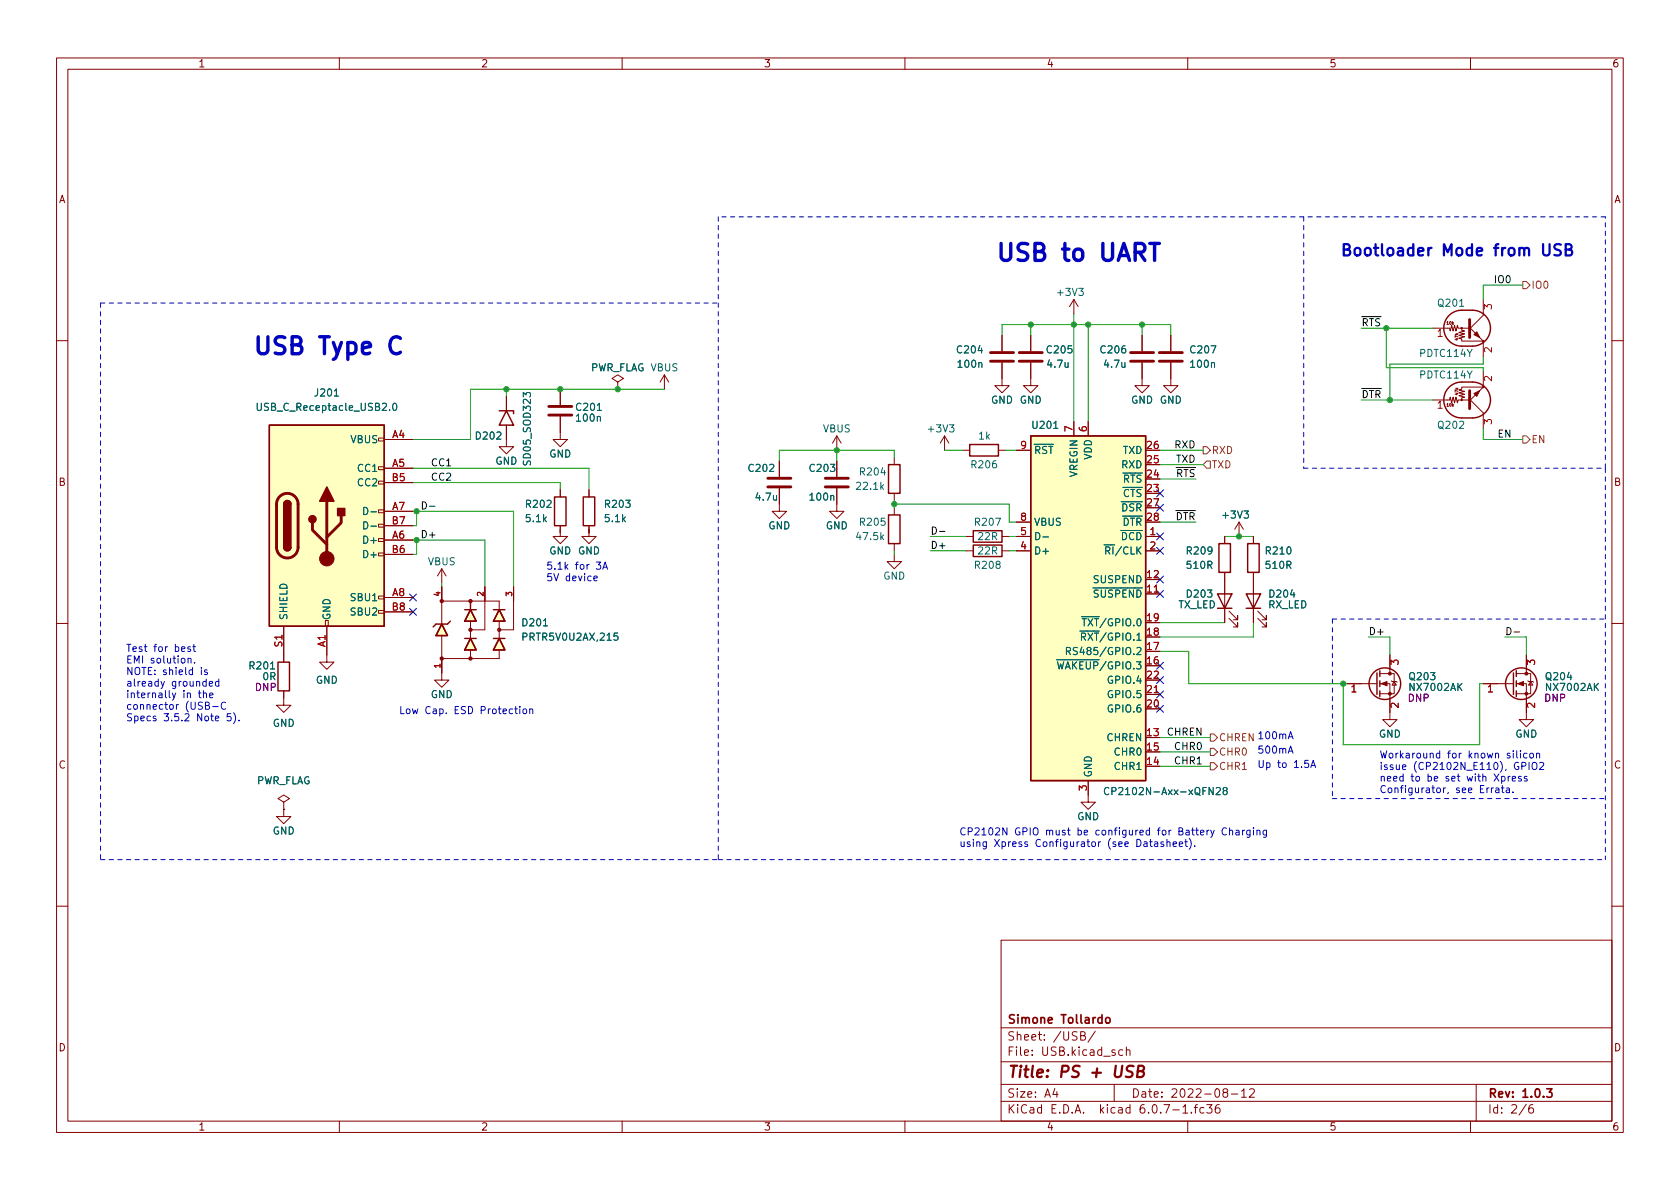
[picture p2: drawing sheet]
<svg xmlns="http://www.w3.org/2000/svg" width="297mm" height="210mm" viewBox="0 0 297 210" stroke-linecap="round" stroke-linejoin="round" font-family="sans-serif">
<g fill="none" stroke="#840000" stroke-width=".18">
<path d="M10 10.2h277v190.1h-277zM12 12.2h273v186.1h-273zM60 10.2v2M110 10.2v2M160 10.2v2M210 10.2v2M260 10.2v2M177.2 59.3v2.8M182.2 59.3v2.8M189.9 53l-.8 1.2M189.9 53v2.5M189.9 53l.7 1.2"/>
<path d="M201.9 59.3v2.8M207 59.3v2.8M253.4 58h2.9l.1 .5 .3-1 .2 1 .3-1 .2 1 .3-1 .1 .5h1.9M259.7 57.8l2.6 2.5h-3.9v-.4l-.5-.1 1.1-.2-1.1-.3 1.1-.3-1.1-.2 1.1-.3-.6-.1v-.4M262.3 53v2.7l-2.6 2.6M10 60.2h2M66.9 77.5h1v.5h-1zM67.9 77.7h5.1M89.5 75.2v3.8h1.3l-1.3 1.3-1.2-1.3h1.2M89.5 70.1v2.5M99.1 73.7v4h1.2l-1.2 1.3-1.3-1.3h1.3M99.1 68.8v2.8"/>
<path d="M109.2 67.6l1-.7-1-.6-1 .6 1 .7v1.2M109.2 68.8h.1M117.5 66.3l-.8 1.3M117.5 66.3v2.5M117.5 66.3l.7 1.3M148 77.1v2.5M148 77.1l-.8 1.3M148 77.1l.7 1.3M167 77.1l-.8 1.3M167 77.1v2.5M167 77.1l.8 1.3M170.2 79.6h1.2"/>
<path d="M176.5 79.6h1.3M177.2 64.1v4.1h-1.3l1.3 1.3 1.2-1.3h-1.2M179.7 79.6h2.5M182.2 64.1v4.1h-1.2l1.2 1.3 1.3-1.3h-1.3M189.9 74.5v2.6M192.4 74.5v2.6M201.9 64.1v4.1h1.3l-1.3 1.3-1.2-1.3h1.2M207 64.1v4.1h1.3l-1.3 1.3-1.3-1.3h1.3M253.4 70.7h2.9l.1-.5 .3 1 .2-1 .3 1 .2-1 .3 1 .1-.5h1.9M258.4 70.7v-.3l.6-.2-1.1-.2 1.1-.3-1.1-.2 1.1-.3-1.1-.2 .5-.2v-.4h3.9l-2.6 2.6M259.7 70.5l2.6 2.5v2.8M262.3 60.6v2.5"/>
<path d="M262.3 65.7v2.5M285 60.2h2M66.9 97.8h1v.5h-1zM66.9 95.2h1v.6h-1zM66.9 92.7h1v.5h-1zM66.9 90.2h1v.5h-1zM66.9 85.1h1v.5h-1zM66.9 82.5h1v.6h-1zM67.9 82.8h5.1M67.9 95.5h5.1M67.9 90.4h5.1M67.9 85.3h5.1"/>
<path d="M67.9 98h5.1M67.9 93h5.1M99.1 93.6v1.3h1.2l-1.2 1.2-1.3-1.2h1.3M99.1 86.6v1.3M99.1 93v1.2M104.1 93.6v1.3h1.3l-1.3 1.2-1.2-1.2h1.2M104.1 86.6v1.3M104.1 93v1.2M137.8 86.4v4h1.3l-1.3 1.3-1.3-1.3h1.3M137.8 81.5v2.8M148 86.4v4h1.2l-1.2 1.3-1.3-1.3h1.3M148 81.5v2.8"/>
<path d="M158.1 98v1.3h1.3l-1.3 1.3-1.3-1.3h1.3M158.1 80.9v1.3M158.1 87.2v1.3M158.1 89.8v1.3M158.1 96.1v1.3M170.8 97.4h1.3M170.8 94.9h1.3M177.2 97.4h1.2M177.2 94.9h1.2M179.7 97.4h2.5M179.7 94.9h2.5M179.7 92.3h2.5"/>
<path d="M202.6 97.4h2.5M202.6 94.9h2.5M216.5 94.9v1.2M219.1 92.3l-.8 1.3M219.1 92.3v2.6M219.1 92.3l.7 1.3M221.6 94.9v1.2M10 110.2h2M50.2 110.7v6.4M57.5 109.7h.5v1h-.5zM57.8 110.7v6.4h1.3l-1.3 1.3-1.3-1.3h1.3M66.9 107.9h1v.6h-1z"/>
<path d="M66.9 105.4h1v.5h-1zM67.9 105.7h5.1M67.9 108.2h5.1M78.1 112.4v7.9h1.3l-1.3 1.2-1.3-1.2h1.3M78.1 100.6v2.5M78.1 103.8v6.6M78.1 106.3h10.2v1.5M78.1 100.6l-.8 1.2M78.1 100.6l.8 1.2M83.2 109.8v3.1M83.2 114.9v1.6M85.7 103.8v7.6h-2.5"/>
<path d="M88.3 114.9v1.6h-10.2M88.3 109.8v3.1M90.8 103.8v7.6h-2.5M202.6 105h2.5M216.5 101.2v8.9M217.3 109.3l1.5 1.6v-.8v.8h-.7M217.3 108.1l1.5 1.5v-.8v.8h-.7M221.6 101.2v8.9M222.4 109.3l1.5 1.6v-.8v.8h-.8M222.4 108.1l1.5 1.5v-.8v.8h-.8M244 119.1h2.5v3.6h-2.5M245.7 115.8v3.3"/>
<path d="M268.1 119.1h2.5v3.6h-2.5M269.9 115.8v3.3M285 110.2h2M50.2 122.2v2.5h1.2l-1.2 1.3-1.3-1.3h1.3M192.4 138v3.9h1.3l-1.3 1.2-1.3-1.2h1.3M202.6 122.8h2.5M238.1 120.9h5.4M244 120.9h1.7v6.3h1.3l-1.3 1.3-1.2-1.3h1.2M246 120.4l.1 .1h.8l.1 .1M246.5 120.5l.4 .7h-.8zM262.3 120.9h5.3M268.1 120.9h1.8v6.3h1.2l-1.2 1.3-1.3-1.3h1.3"/>
<path d="M270.1 120.4l.2 .1h.7l.1 .1M270.6 120.5l.4 .7h-.7zM50.2 143.1v1.3h1.2l-1.2 1.3-1.3-1.3h1.3M50.2 141.9l1-.7-1-.6-1.1 .6 1.1 .7v1.2M50.2 143.1h.1M10 160.2h2M177 166.3h108v32h-108zM285 160.2h2M60 198.3v2M110 198.3v2M160 198.3v2M177 194.8h108"/>
<path d="M177 191.8h108M177 187.8h108M177 181.8h108M186.5 192.5l-.4 1h1M186.9 193v1M191.1 183.1h.5l.2-.1 .1-.3-.2-.2-.6-.1v1.5h.5l.3-.3a.39 .39 0 0 0-.3-.5M193.6 182.4l-1.2 1.9M197 191.8v3M198.5 185.7l-.4-.1-.3 .3v.4l.1 .3h.6M199.1 185.8l.3-.2 .3 .1 .1 .9M199.1 185.1v1.5M209.1 195.8l.5-.5v1.5"/>
<path d="M209.1 196.8h.9M210 198.3v2M210.6 196.7v.1M211.1 195.8h.6M211.7 195.3l-.3 .2v1.3M212.9 195.9l-.5-.1-.3 .3v.4l.2 .3h.6M213.4 195.3h.9l-.5 .6 .4 .1v.7l-.2 .1h-.4l-.2-.1M215.6 195.3a.59 .59 0 0 0-.7 .7v.5l.1 .3h.4l.2-.1 .1-.5-.1-.2-.5-.1-.2 .3M216.5 193.2l-.3-.3 .1-.2 .2-.2 .4 .1 .2 .2-.1 .2-.6 .2-.2 .3 .1 .4 .2 .1h.4l.2-.3-.1-.4-.2-.1M217.7 193.5h1.2M219.5 193l.4-.5v1.5M219.5 194h.9"/>
<path d="M220.9 192.7l.6-.2 .2 .2 .1 .3-.9 1h.9M260 198.3v2M261 191.8v6.5M269.9 195.3l-1.3 1.9M271 195.3a.6 .6 0 0 0-.7 .7v.5l.1 .3h.5l.2-.1 .1-.5-.2-.2-.4-.1-.3 .3"/>
<circle cx="258.4" cy="58" r=".13"/>
<circle cx="258.4" cy="70.7" r=".13"/>
<circle cx="262.3" cy="68.4" r=".13"/>
<circle cx="262.3" cy="60.3" r=".13"/>
</g>
<path d="M195.6 180.1l.2-.2 .4 .2 .1 .5-.2 .3h-.3l-.2-.1zM273.5 192.5h.9l-.5 .6 .4 .1v.7l-.2 .1h-.4l-.2-.1" fill="none" stroke="#840000" stroke-width=".3"/>
<path d="M200.4 188.6a.85 .85 0 0 0-1 .1 .45 .45 0 0 0 .1 .7l.4 .1a.49 .49 0 0 1 .4 .5 .49 .49 0 0 1-.5 .5l-.8-.1M201.2 189.4l.8-.1a.46 .46 0 0 0 .3-.4 .46 .46 0 0 0-.3-.4h-.7l-.3 2h.8a.53 .53 0 0 0 .4-.5 .53 .53 0 0 0-.4-.6" fill="none" stroke="#840000" stroke-width=".4"/>
<g fill="none" stroke="#840000" stroke-width=".51">
<path d="M97 73.4h4.1M97 71.9h4.1M175.1 63.9h4.1M175.1 62.4h4.1M180.2 63.9h4.1M180.2 62.4h4.1M199.9 63.9h4.1M199.9 62.4h4.1M205 63.9h4M205 62.4h4M49.5 87.8a1.91 1.91 0 0 1 2-.4 1.91 1.91 0 0 1 1.2 1.7v7.7a1.91 1.91 0 0 1-1.9 1.9 1.91 1.91 0 0 1-1.9-1.9v-7.8l.2-.7zM55.2 92.5v1.2l2.6 2.6"/>
<path d="M57.8 88.6v10.2M60.3 91.2v1.3l-2.5 2.5M135.8 86.1h4M135.8 84.6h4M145.9 86.1h4.1M145.9 84.6h4.1"/>
</g>
<g fill="none" stroke="#840000" stroke-width=".25">
<path d="M47.6 75.2h20.3v35.5h-20.3zM88.3 72.6h2.5v.5M89.5 72.6l1.3 2.6h-2.5zM171.4 78.6h5.1v2h-5.1zM182.2 77.1h20.4v60.9h-20.4zM258.4 67.6a3.2 3.2 0 0 0-3.1 3.1 3.2 3.2 0 0 0 3.1 3.2h1.9a3.2 3.2 0 0 0 3.2-3.2 3.2 3.2 0 0 0-3.1-3.1M258.4 61.2a3.2 3.2 0 0 1-3.1-3.2 3.2 3.2 0 0 1 3.1-3.1h1.9a3.2 3.2 0 0 1 3.2 3.1 3.2 3.2 0 0 1-3.1 3.2M50.2 96.8a.64 .64 0 0 0 .6 .6 .64 .64 0 0 0 .6-.6M50.2 89.1a.64 .64 0 0 1 .6-.6 .64 .64 0 0 1 .6 .6M98 87.9h2.1v5.1h-2.1zM103.1 87.9h2.1v5.1h-2.1zM157.1 82.2h2v5h-2z"/>
<path d="M157.1 91.1h2v5h-2zM172.1 96.4h5.1v2h-5.1zM172.1 93.8h5.1v2.1h-5.1zM215.5 96.1h2.1v5.1h-2.1zM220.6 96.1h2v5.1h-2zM49.1 117.1h2.1v5.1h-2.1zM78.1 110.4l1 2h-2zM79.6 109.8l-.5 .6h-2l-.5 .5M82.2 112.9h2M82.2 107.8h2M83.2 112.9l1 2h-2zM83.2 107.8l1 2h-2z"/>
<path d="M83.2 106.3v1.5M87.2 112.9h2.1M87.2 107.8h2.1M88.3 112.9l1 2h-2.1zM88.3 107.8l1 2h-2.1zM215.3 105h2.5l-1.3 2.6zM215.3 107.6h2.5M220.3 105h2.6l-1.3 2.6zM220.3 107.6h2.6M243.5 119v3.8M244 118.6v1M267.6 119v3.8"/>
<path d="M268.1 118.6v1M244 120.4v1M244 122.2v1M268.1 120.4v1M268.1 122.2v1"/>
<circle cx="78.1" cy="116.5" r=".25"/>
<circle cx="78.1" cy="106.3" r=".25"/>
<circle cx="83.2" cy="106.3" r=".25"/>
<circle cx="83.2" cy="111.4" r=".25"/>
<circle cx="83.2" cy="116.5" r=".25"/>
<circle cx="88.3" cy="111.4" r=".25"/>
<circle cx="244.9" cy="120.9" r="2.79"/>
<circle cx="269" cy="120.9" r="2.79"/>
</g>
<g fill="#840000" stroke="#840000" stroke-width=".51">
<path d="M259.8 69.1v3.2z"/>
<path d="M259.8 56.5v3.2z"/>
</g>
<g fill="#840000" stroke="#840000" stroke-width=".18">
<path d="M260.6 69.6l1-.5-.5 1z"/>
<path d="M260.6 59.2l.5-.5 .5 1z"/>
<path d="M244.2 120.9l1-.4v.8z"/>
<path d="M268.4 120.9l1-.4v.8z"/>
<circle cx="245.7" cy="122.7" r=".25"/>
<circle cx="245.7" cy="119.1" r=".25"/>
<circle cx="269.9" cy="122.7" r=".25"/>
<circle cx="269.9" cy="119.1" r=".25"/>
<circle cx="57.8" cy="98.8" r="1.27"/>
</g>
<g fill="#ffffc2" stroke="#ffffc2" stroke-width=".18">
<path d="M182.2 77.1h20.4v60.9h-20.4z"/>
<path d="M47.6 75.2h20.3v35.5h-20.3z"/>
<path d="M78.1 110.4l1 2h-2z"/>
<path d="M83.2 112.9l1 2h-2z"/>
<path d="M83.2 107.8l1 2h-2z"/>
<path d="M88.3 112.9l1 2h-2.1z"/>
<path d="M88.3 107.8l1 2h-2.1z"/>
</g>
<g fill="none" stroke="#006464" stroke-width=".18">
<path d="M45.5 71.3v1l.2 .3h.3l.2-.3v-1M69.5 71.4l.2-.1a.68 .68 0 0 1 .5 .6 .68 .68 0 0 1-.5 .7l-.2-.1-.1-.4zM115.1 64.3l.5 1.3 .4-1.3M116.4 64.9h.6l.1-.2-.1-.3-.6-.1v1.3h.5l.2-.1v-.3l-.3-.3M117.7 64.3v1.1l.2 .2h.3l.2-.2v-1.1M119.7 64.4l-.5-.1-.2 .1v.4l.6 .2 .1 .4-.3 .2-.4-.1M64.3 89.7a.64 .64 0 0 1 .7 .7 .64 .64 0 0 1-.7 .6zM64.3 92.3a.64 .64 0 0 1 .7 .6 .64 .64 0 0 1-.7 .6zM184.4 95h1M188.6 115.2l.6-.1 .1-.2-.1-.3-.6-.1v1.3M188.9 115.2l.4 .6M190.5 114.5h-.5l-.2 .1v.4l.6 .2 .1 .3-.3 .3-.4-.1"/>
<path d="M196.1 139.4a.6 .6 0 0 0-.9 .4 .6 .6 0 0 0 .6 .7l.3-.1M215 139.4l.5-.1 .3 .3-.8 .9h.8M216.5 139.8l-.2-.2v-.2l.2-.1h.4l.1 .2-.1 .2-.5 .2-.1 .1v.3l.2 .2h.2l.3-.2-.1-.4-.2-.1"/>
</g>
<g fill="#840000" stroke="#840000" stroke-width=".25">
<path d="M50.2 96.8h1.2a.64 .64 0 0 1-.6 .6 .64 .64 0 0 1-.6-.6z"/>
<path d="M50.2 89.1h1.2v7.7h-1.2z"/>
<path d="M50.4 88.7a.64 .64 0 0 1 .6-.1 .64 .64 0 0 1 .4 .5h-1.2z"/>
<path d="M57.8 86.1l1.3 2.5h-2.6z"/>
<path d="M59.7 89.9h1.3v1.3h-1.3z"/>
<circle cx="55.2" cy="91.8" r=".63"/>
</g>
<path d="M269.2 49.8h.7l.6 .6-.6 .6h-.7zM212.7 79h.7l.6 .6-.6 .7h-.7zM269.2 77.1h.7l.6 .6-.6 .7h-.7zM213.4 81.5h.6v1.3h-.6l-.7-.6zM214 132.3h.6l.7 .7-.7 .6h-.6zM214 134.9h.6l.7 .6-.7 .6h-.6zM214 129.8h.6l.7 .6-.7 .7h-.6z" fill="none" stroke="#725600" stroke-width=".18"/>
<path d="M74.7 88.7a.64 .64 0 0 1 .7 .7 .64 .64 0 0 1-.7 .6zM75.9 89.5h1M164.8 93.2a.64 .64 0 0 1 .8 .6 .64 .64 0 0 1-.8 .7zM166.1 94h1M266.4 111a.64 .64 0 0 1 .8 .6 .64 .64 0 0 1-.8 .6zM267.7 111.7h1" fill="none" stroke="#0f0f0f" stroke-width=".18"/>
<g fill="none" stroke="#0000c2" stroke-width=".18">
<path d="M105.4 99.4h.8l-.4 .5 .4 .1v.5l-.2 .2-.6-.2M32.1 114.8l.6-.1-.1-.3h-.3l-.2 .1 .1 .6h.4M33.2 116.5l.2-.1 .3 .1 .1 .8M33.2 116.4v.9M33.7 114.4h-.3l-.2 .1v.2l.5 .1v.3h-.5M34.1 114.4h.5M34.3 113.9v1.1l.3 .2M34.4 117.1v.2M35.6 118v.1M35.6 118.4v.9M36.6 118.5l-.3-.1-.1 .2v.2l.4 .1v.3h-.4M105 102.3l.6-.1-.1-.3h-.3l-.2 .1 .1 .6h.4"/>
<path d="M106.6 100.7l.4-1.3 .4 1.3M106.7 100.3h.6M35.1 122.5h.4M35.2 122.1v1.1l.3 .2M36 122.7l.2-.2 .3 .1v.8M36 122.1v1.3M37 120.9l.6-.1-.1-.2-.3-.1-.2 .2 .1 .6h.4M37.1 123l.6-.2-.1-.2-.4-.1-.1 .2v.6h.5M37.6 124.9h1M38.7 120.6l-.4-.1-.2 .2 .1 .6h.5M38.7 120.1v1.2M39.9 124.3a.6 .6 0 0 0-.8 .4 .6 .6 0 0 0 .6 .7l.2-.1"/>
<path d="M40.8 126.2h-.6l-.1 .6 .2-.1h.4l.2 .2-.1 .5-.2 .1-.5-.1M41.3 126a1.46 1.46 0 0 1 0 2M42.3 127.4v.1M91 125.4h.5M91.2 124.9v1.1l.3 .2M91.9 124.9v.2M91.9 125.4v.8M92.5 125.5l.2-.1 .4 .1v.5l-.1 .1-.3 .1-.2-.1zM93.7 125.5l.1-.1h.3l.1 .8M93.7 125.4v.8M227.8 130.6l.4-1.2 .4 1.2M227.8 133.2l.4-1.3 .4 1.3"/>
<path d="M227.9 130.3h.6M227.9 132.8h.6M231.3 134.5h-.6v.6l.2-.2 .4 .1 .1 .2-.1 .4-.1 .1-.5-.1M231.8 135.7l.4-1.2 .4 1.2M231.9 135.4h.6M263.7 139.3v.9M264.1 139.3l-.4 .3M264.5 139.4h.5v.8M265 139.6l-.4 .1-.2 .2 .2 .3 .4-.1M265.4 139.3h.5M265.5 137.3h.4l.2 .2-.1 .6h-.5M265.5 137.3v1.3"/>
<path d="M265.6 138.9v1.1l.3 .2M266.4 139.4h.4l.1 .8M266.7 137.3v.8M266.9 139.6l-.4 .1-.2 .2 .2 .3 .4-.1M267 137.3l-.3 .2M267.4 137.7l.6-.1-.1-.3h-.3l-.2 .2v.6h.5M267.6 132.8v.1M267.6 133.2v.8M268.2 132.8v1.1l.1 .1M268.8 132.8v.1M268.8 133.2v.8M269 137.3h-.3l-.2 .2v.1l.5 .2v.3h-.5"/>
<path d="M269.1 135.5l.6-.1 .1-.2-.1-.3-.6-.1v1.3M270 133.3l-.4-.1-.2 .2 .1 .6h.5M270 137.3h-.3l-.2 .2 .1 .1 .4 .2v.3h-.5M270.3 134.8v1.3M270.5 133.3l.2-.1 .4 .1v.5l-.1 .2h-.3l-.2-.1zM271.1 134.9l.1-.1a.43 .43 0 0 1 .5 .4v.5a.42 .42 0 0 1-.4 .4 .42 .42 0 0 1-.4-.4v-.5zM271.7 133.3l.2-.1 .3 .1v.7M271.7 133.2v.8M272.2 134.9l.5-.1 .2 .4-.7 .9h.7M204.2 148.9h.4l.1 .8M204.7 149.2h-.4l-.2 .2 .2 .3 .4-.1M205.7 148.9h-.3l-.2 .1 .1 .2 .4 .1v.3h-.5"/>
<path d="M206.3 149l.2-.1h.3l.1 .8M206.3 148.4v1.3M207.4 149.3l.6-.1v-.3h-.4l-.2 .1 .1 .6h.5M208.5 149.3l.6-.1v-.3h-.4l-.2 .1 .1 .6h.5M209.5 148.9h.5M209.7 148.4v1.1l.3 .2M210.3 148.2a1.46 1.46 0 0 1 0 2M211.2 149.6v.1M214.7 146.8l-.4 1.2-.2 .1M216.9 146.5a.6 .6 0 0 0-.9 .4 .6 .6 0 0 0 .6 .8l.3-.2M217.4 146.9l.2-.1 .3 .1v.8M217.4 146.4v1.3"/>
<path d="M218.5 146.9h.5l.1 .8M219.1 147.1l-.4 .1-.2 .2 .2 .3 .4-.1M219.7 146.8v.9M220.1 146.8l-.4 .2M221 146.8v1l-.2 .3-.3-.1M221 146.9l-.3-.1-.3 .2 .1 .6h.5M221.6 146.4v.1M221.6 146.8v.9M222.2 146.9l.2-.1 .3 .1 .1 .8M222.2 146.8v.9M223.9 146.8v1l-.2 .3-.3-.1M223.9 146.9l-.3-.1-.3 .2 .1 .6h.5"/>
<path d="M267.5 140.1v.1"/>
</g>
<path d="M45.7 59.6v2.4l.1 .3 .4 .3h.6l.3-.2 .3-.4v-2.4M203.3 43h1.7M204.1 43v3" fill="none" stroke="#0000c2" stroke-width=".6"/>
<path d="M276 43.3l-.3-.1-.7 .1a.48 .48 0 0 0-.2 .5 .48 .48 0 0 0 .4 .3 .73 .73 0 0 1 .8 .5 .51 .51 0 0 1-.4 .6l-.8-.1M276.8 44.1h.7a.49 .49 0 0 0 .4-.5 .49 .49 0 0 0-.4-.4h-.7v2h.8a.53 .53 0 0 0 .4-.6 .53 .53 0 0 0-.5-.5" fill="none" stroke="#0000c2" stroke-width=".4"/>
<g fill="none" stroke="#0000c2" stroke-width=".18" stroke-dasharray=".8 .8">
<path d="M127 38.3v113.7M230.5 38.3v44.5M283.8 38.3h-156.8M17.8 53.6h109.2M17.8 53.6v98.4M230.5 82.8h53.3M283.8 82.8v-44.5M283.8 82.8v69.2M235.6 109.5v31.7M235.6 109.5h48.2M17.8 152h109.2M127 152h156.8"/>
<path d="M235.6 141.2h48.2"/>
</g>
<g fill="none" stroke="#009600" stroke-width=".18">
<path d="M177.2 59.3v-1.9h29.8v1.9M182.2 57.4v1.9M189.9 55.5v19M192.4 57.4v17.1M201.9 57.4v1.9M240.7 58h12.7M245.1 58v7h17.2v.7M269.2 50.4h-6.9v2.6M89.5 68.8v1.3M117.5 68.8h-34.3v8.9h-10.2M148 79.6v1.9M167 79.6h3.2"/>
<path d="M177.8 79.6h1.9M205.1 79.6h7.6M240.7 70.7h12.7M262.3 63.1v1.3h-16.6v6.3M262.3 75.8v1.9h6.9M73 82.8h31.1v3.8M73 85.3h26.1v1.3M73 90.4h17.8v13.4M73 95.5h12.7v8.3M73.7 90.4v2.6h-.7M73.7 95.5v2.5h-.7M99.1 93.6v.6"/>
<path d="M104.1 93.6v.6M158.1 80.9v-1.3h-20.3v1.9M158.1 89.1h20.3v3.2h1.3M158.1 88.5v1.3M158.1 97.4v.6M164.5 94.9h6.3M164.5 97.4h6.3M178.4 94.9h1.3M178.4 97.4h1.3M205.1 84.7h6.4M205.1 92.3h6.4M205.1 82.2h7.6"/>
<path d="M216.5 94.9h5.1M78.1 103.1v.7M205.1 115.2h5.1v5.7h27.9M205.1 110.1h11.4M221.6 110.1v2.5h-16.5M241.9 112.6h3.8v3.2M266.1 112.6h3.8v3.2M205.1 133h8.9M205.1 130.4h8.9M205.1 135.5h8.9M237.5 120.9v10.8h24.1v-10.8h.7"/>
</g>
<g fill="none" stroke="#000084" stroke-width=".18">
<path d="M204.5 89.2l1.2 1.2M204.5 86.6l1.2 1.3M204.5 94.3l1.2 1.2M204.5 96.8l1.2 1.2M205.7 89.2l-1.2 1.2M205.7 86.6l-1.2 1.3M205.7 94.3l-1.2 1.2M205.7 96.8l-1.2 1.2M72.4 107.6l1.2 1.2M72.4 105l1.2 1.3M73.6 107.6l-1.2 1.2M73.6 105l-1.2 1.3"/>
<path d="M204.5 117.1l1.2 1.2M204.5 101.9l1.2 1.2M204.5 119.7l1.2 1.2M204.5 104.4l1.2 1.2M205.7 117.1l-1.2 1.2M205.7 101.9l-1.2 1.2M205.7 119.7l-1.2 1.2M205.7 104.4l-1.2 1.2M204.5 122.2l1.2 1.2M204.5 124.7l1.2 1.3M205.7 122.2l-1.2 1.2M205.7 124.7l-1.2 1.3"/>
</g>
<g fill="#009600" stroke="#009600" stroke-width=".18">
<circle cx="189.9" cy="57.4" r=".46"/>
<circle cx="192.4" cy="57.4" r=".46"/>
<circle cx="219.1" cy="94.9" r=".46"/>
<circle cx="201.9" cy="57.4" r=".46"/>
<circle cx="237.5" cy="120.9" r=".46"/>
<circle cx="148" cy="79.6" r=".46"/>
<circle cx="158.1" cy="89.1" r=".46"/>
<circle cx="109.2" cy="68.8" r=".46"/>
<circle cx="99.1" cy="68.8" r=".46"/>
<circle cx="89.5" cy="68.8" r=".46"/>
<circle cx="182.2" cy="57.4" r=".46"/>
<circle cx="73.7" cy="90.4" r=".46"/>
<circle cx="73.7" cy="95.5" r=".46"/>
</g>
<g font-size="4.2" fill="#0000c2">
<text x="175.9" y="46.2">USB to UART</text>
<text x="47.8" y="62.7">USB Type C</text>
</g>
<text font-size="2.8" fill="#0000c2" x="236.9" y="45.3">Bootloader Mode from USB</text>
<text font-size="2.8" fill="#840000" x="178" y="190.6">Title: PS + USB</text>
<g font-size="2.1" fill="#840000">
<text x="178" y="184">Sheet: /USB/</text>
<text x="178" y="181">Simone Tollardo</text>
<text x="178" y="186.7">File: USB.kicad_sch</text>
<text x="178" y="196.9">KiCad E.D.A. kicad 6.0.7-1.fc36</text>
<text x="178" y="194.1">Size: A4</text>
<text x="200" y="194.1">Date: 2022-08-12</text>
<text x="263" y="194.1">Rev: 1.0.3</text>
<text x="263" y="196.9">Id: 2/6</text>
</g>
<g font-size="1.8" fill="#840000">
<text x="35" y="11.9">1</text>
<text x="85" y="11.9">2</text>
<text x="135" y="11.9">3</text>
<text x="185" y="11.9">4</text>
<text x="235" y="11.9">5</text>
<text x="285" y="11.9">6</text>
<text x="10.3" y="35.9">A</text>
<text x="285.3" y="35.9">A</text>
<text x="10.3" y="85.9">B</text>
<text x="285.3" y="85.9">B</text>
<text x="10.3" y="135.9">C</text>
<text x="285.3" y="135.9">C</text>
<text x="10.3" y="185.9">D</text>
<text x="285.3" y="185.9">D</text>
<text x="35" y="199.9">1</text>
<text x="85" y="199.9">2</text>
<text x="135" y="199.9">3</text>
<text x="185" y="199.9">4</text>
<text x="235" y="199.9">5</text>
<text x="285" y="199.9">6</text>
</g>
<g font-size="1.8" fill="#006464">
<text x="187.1" y="52.3">+3V3</text>
<text x="254.4" y="54.2">Q201</text>
<text x="104.3" y="65.7">PWR_FLAG</text>
<text x="169.3" y="62.5">C204</text>
<text x="169.5" y="65">100n</text>
<text x="185.2" y="62.5">C205</text>
<text x="185.3" y="65">4.7u</text>
<text x="194.7" y="62.5">C206</text>
<text x="195.3" y="65">4.7u</text>
<text x="210.6" y="62.5">C207</text>
<text x="210.6" y="65">100n</text>
<text x="251.2" y="63.1">PDTC114Y</text>
<text x="55.8" y="70.1">J201</text>
<text x="175.2" y="71.4">GND GND</text>
<text x="200" y="71.4">GND GND</text>
<text x="251.2" y="66.9">PDTC114Y</text>
<text x="46" y="72.6">USB_C_Receptacle_USB2.0</text>
<text x="84.3" y="77.7">D202</text>
<text x="102" y="72.6">C201</text>
<text x="102.1" y="74.5">100n</text>
<text x="145.5" y="76.4">VBUS</text>
<text x="164.3" y="76.4">+3V3</text>
<text x="173.1" y="77.7">1k</text>
<text x="182.7" y="75.8">U201</text>
<text x="254.4" y="75.8">Q202</text>
<text x="62" y="78.4">VBUS</text>
<text x="63.4" y="83.4">CC1</text>
<text x="87.6" y="82.2">GND</text>
<text x="93.9" y="81.9" transform="rotate(-90 93.9 81.9)">SD05_SOD323</text>
<text x="97.1" y="80.9">GND</text>
<text x="132.5" y="83.4">C202</text>
<text x="143.3" y="83.4">C203</text>
<text x="171.9" y="82.8">R206</text>
<text x="182.8" y="80.3">~{RST}</text>
<text x="193" y="81.3" transform="rotate(-90 193 81.3)">VDD</text>
<text x="198.3" y="82.8">RXD</text>
<text x="198.5" y="80.3">TXD</text>
<text x="63.4" y="86">CC2</text>
<text x="93.1" y="89.8">R202</text>
<text x="107.1" y="89.8">R203</text>
<text x="133.7" y="88.5">4.7u</text>
<text x="143.3" y="88.5">100n</text>
<text x="151.6" y="86.6">22.1k</text>
<text x="152.2" y="84.1">R204</text>
<text x="190.5" y="84.4" transform="rotate(-90 190.5 84.4)">VREGIN</text>
<text x="197.1" y="87.9">~{CTS}</text>
<text x="197.1" y="85.3">~{RTS}</text>
<text x="65.1" y="91.1">D-</text>
<text x="65.1" y="93.6">D-</text>
<text x="93.1" y="92.3">5.1k</text>
<text x="107.1" y="92.3">5.1k</text>
<text x="135.8" y="93.6">GND</text>
<text x="146" y="93.6">GND</text>
<text x="151.6" y="95.5">47.5k</text>
<text x="152.2" y="93">R205</text>
<text x="172.5" y="93">R207</text>
<text x="173" y="95.5">22R</text>
<text x="182.8" y="95.5">D-</text>
<text x="182.8" y="93">VBUS</text>
<text x="196.8" y="95.5">~{DCD}</text>
<text x="196.9" y="90.4">~{DSR}</text>
<text x="197" y="93">~{DTR}</text>
<text x="216.4" y="91.7">+3V3</text>
<text x="64.6" y="96.1">D+</text>
<text x="64.6" y="98.7">D+</text>
<text x="75.6" y="99.9">VBUS</text>
<text x="97.1" y="98">GND GND</text>
<text x="172.5" y="100.6">R208</text>
<text x="173" y="98">22R</text>
<text x="182.8" y="98">D+</text>
<text x="194.8" y="98">~{RI}/CLK</text>
<text x="210" y="98">R209</text>
<text x="210" y="100.6">510R</text>
<text x="223.9" y="98">R210</text>
<text x="223.9" y="100.6">510R</text>
<text x="62.2" y="106.3">SBU1</text>
<text x="156.1" y="102.5">GND</text>
<text x="192.1" y="105.7">~{SUSPEND}</text>
<text x="193.5" y="103.1">SUSPEND</text>
<text x="208.3" y="107.6">TX_LED</text>
<text x="210" y="105.7">D203</text>
<text x="224.2" y="107.6">RX_LED</text>
<text x="224.6" y="105.7">D204</text>
<text x="50.8" y="109.7" transform="rotate(-90 50.8 109.7)">SHIELD</text>
<text x="58.4" y="109.7" transform="rotate(-90 58.4 109.7)">GND</text>
<text x="62.2" y="108.8">SBU2</text>
<text x="92.5" y="110.7">D201</text>
<text x="92.8" y="113.3">PRTR5V0U2AX,215</text>
<text x="190.8" y="113.3">~{RXT}/GPIO.1</text>
<text x="190.9" y="110.7">~{TXT}/GPIO.0</text>
<text x="44.2" y="118.4">R201</text>
<text x="186.4" y="118.4">~{WAKEUP}/GPIO.3</text>
<text x="190.3" y="115.8">RS485/GPIO.2</text>
<text x="46.5" y="120.3">0R</text>
<text x="55.8" y="120.9">GND</text>
<text x="76.1" y="123.4">GND</text>
<text x="196.2" y="126">GPIO.6</text>
<text x="196.2" y="123.4">GPIO.5</text>
<text x="196.2" y="120.9">GPIO.4</text>
<text x="249.3" y="120.3">Q203</text>
<text x="249.4" y="122.2">NX7002AK</text>
<text x="273.4" y="120.3">Q204</text>
<text x="273.5" y="122.2">NX7002AK</text>
<text x="48.2" y="128.5">GND</text>
<text x="195.8" y="131.1">CHREN</text>
<text x="243.8" y="130.4">GND</text>
<text x="267.9" y="130.4">GND</text>
<text x="193" y="137.5" transform="rotate(-90 193 137.5)">GND</text>
<text x="197.2" y="136.1">CHR1</text>
<text x="197.2" y="133.6">CHR0</text>
<text x="45.2" y="138.7">PWR_FLAG</text>
<text x="196.7" y="140.6">CP2102N-Axx-xQFN28</text>
<text x="48.2" y="147.6">GND</text>
<text x="190.4" y="145">GND</text>
</g>
<g font-size="1.8" fill="#0f0f0f">
<text x="264.5" y="50.1">IO0</text>
<text x="264.9" y="77.4">EN</text>
<text x="76.5" y="82.4">CC1</text>
<text x="207.7" y="79.3">RXD</text>
<text x="207.9" y="81.8">TXD</text>
<text x="76.5" y="85">CC2</text>
<text x="206.5" y="84.4">~{RTS}</text>
<text x="74.3" y="95.1">D+</text>
<text x="206.4" y="92">~{DTR}</text>
<text x="164.5" y="97.1">D+</text>
<text x="241.9" y="112.3">D+</text>
<text x="206.4" y="130.1">CHREN</text>
<text x="207.9" y="132.6">CHR0</text>
<text x="207.9" y="135.2">CHR1</text>
</g>
<g font-size="1.8" fill="#725600">
<text x="270.7" y="51">IO0</text>
<text x="214.2" y="80.3">RXD</text>
<text x="214.2" y="82.8">TXD</text>
<text x="270.7" y="78.4">EN</text>
<text x="215.5" y="133.6">CHR0</text>
<text x="215.5" y="136.1">CHR1</text>
</g>
<g font-size="1.8" fill="#009600">
<text x="240.7" y="57.7">~{RTS}</text>
<text x="240.7" y="70.4">~{DTR}</text>
</g>
<g font-size="1.8" fill="#a90000">
<text x="254.1" y="59.6">1</text>
<text x="263.8" y="54.7" transform="rotate(-90 263.8 54.7)">3</text>
<text x="263.8" y="62.3" transform="rotate(-90 263.8 62.3)">2</text>
<text x="263.8" y="67.4" transform="rotate(-90 263.8 67.4)">2</text>
<text x="69.4" y="77.5">A4</text>
<text x="189.6" y="76.3" transform="rotate(-90 189.6 76.3)">7</text>
<text x="192.2" y="76.3" transform="rotate(-90 192.2 76.3)">6</text>
<text x="254.1" y="72.3">1</text>
<text x="263.8" y="75" transform="rotate(-90 263.8 75)">3</text>
<text x="69.4" y="82.5">A5</text>
<text x="180.5" y="79.4">9</text>
<text x="202.9" y="81.9">25</text>
<text x="202.9" y="79.4">26</text>
<text x="69.4" y="85.1">B5</text>
<text x="202.9" y="87">23</text>
<text x="202.9" y="84.4">24</text>
<text x="202.9" y="89.5">27</text>
<text x="69.4" y="95.2">A6</text>
<text x="69.4" y="90.2">A7</text>
<text x="69.4" y="92.7">B7</text>
<text x="180.5" y="94.6">5</text>
<text x="180.5" y="92.1">8</text>
<text x="202.9" y="92.1">28</text>
<text x="203.3" y="94.6">1</text>
<text x="69.4" y="97.8">B6</text>
<text x="180.5" y="97.1">4</text>
<text x="203.3" y="97.1">2</text>
<text x="69.4" y="105.4">A8</text>
<text x="69.4" y="107.9">B8</text>
<text x="202.9" y="104.8">11</text>
<text x="202.9" y="102.2">12</text>
<text x="202.9" y="112.4">18</text>
<text x="202.9" y="109.8">19</text>
<text x="49.9" y="114.4" transform="rotate(-90 49.9 114.4)">S1</text>
<text x="57.5" y="114.4" transform="rotate(-90 57.5 114.4)">A1</text>
<text x="202.9" y="117.5">16</text>
<text x="202.9" y="114.9">17</text>
<text x="247.3" y="117.6" transform="rotate(-90 247.3 117.6)">3</text>
<text x="271.4" y="117.6" transform="rotate(-90 271.4 117.6)">3</text>
<text x="202.9" y="125.1">20</text>
<text x="202.9" y="122.5">21</text>
<text x="202.9" y="120">22</text>
<text x="238.9" y="122.4">1</text>
<text x="247.3" y="125.2" transform="rotate(-90 247.3 125.2)">2</text>
<text x="263" y="122.4">1</text>
<text x="271.4" y="125.2" transform="rotate(-90 271.4 125.2)">2</text>
<text x="202.9" y="130.2">13</text>
<text x="202.9" y="135.2">14</text>
<text x="202.9" y="132.7">15</text>
<text x="192.2" y="139.8" transform="rotate(-90 192.2 139.8)">3</text>
</g>
<g font-size="1.8" fill="#0000c2">
<text x="96.5" y="100.7">5.1k for 3A</text>
<text x="96.5" y="102.8">5V device</text>
<text x="22.2" y="115.3">Test for best</text>
<text x="22.2" y="117.3">EMI solution.</text>
<text x="22.2" y="119.4">NOTE: shield is</text>
<text x="22.2" y="121.4">already grounded</text>
<text x="22.2" y="123.4">internally in the</text>
<text x="22.2" y="125.5">connector (USB-C</text>
<text x="22.2" y="127.5">Specs 3.5.2 Note 5).</text>
<text x="70.5" y="126.3">Low Cap. ESD Protection</text>
<text x="215.5" y="131.1">CHREN 100mA</text>
<text x="222.2" y="135.8">Up to 1.5A</text>
<text x="222.2" y="133.2">500mA</text>
<text x="243.8" y="134.1">Workaround for known silicon</text>
<text x="243.8" y="136.1">issue (CP2102N_E110), GPIO2</text>
<text x="243.8" y="138.2">need to be set with Xpress</text>
<text x="243.8" y="140.2">Configurator, see Errata.</text>
<text x="169.5" y="147.7">CP2102N GPIO must be configured for Battery Charging</text>
<text x="169.5" y="149.8">using Xpress Configurator (see Datasheet).</text>
</g>
<g font-size="1.8" fill="#840084">
<text x="45.1" y="122.2">DNP</text>
<text x="249" y="124.1">DNP</text>
<text x="273.1" y="124.1">DNP</text>
</g>
<g font-size="1.4" fill="#a90000">
<text x="77.9" y="105.4" transform="rotate(-90 77.9 105.4)">4</text>
<text x="85.5" y="105.4" transform="rotate(-90 85.5 105.4)">2</text>
<text x="90.6" y="105.4" transform="rotate(-90 90.6 105.4)">3</text>
<text x="77.9" y="118.1" transform="rotate(-90 77.9 118.1)">1</text>
</g>
<g font-size=".7" fill="#840000">
<text x="255.8" y="57.4">10k</text>
<text x="257.8" y="60.1" transform="rotate(-90 257.8 60.1)">47k</text>
<text x="255.8" y="71.9">10k</text>
<text x="257.8" y="69.8" transform="rotate(-90 257.8 69.8)">47k</text>
</g>
</svg>
